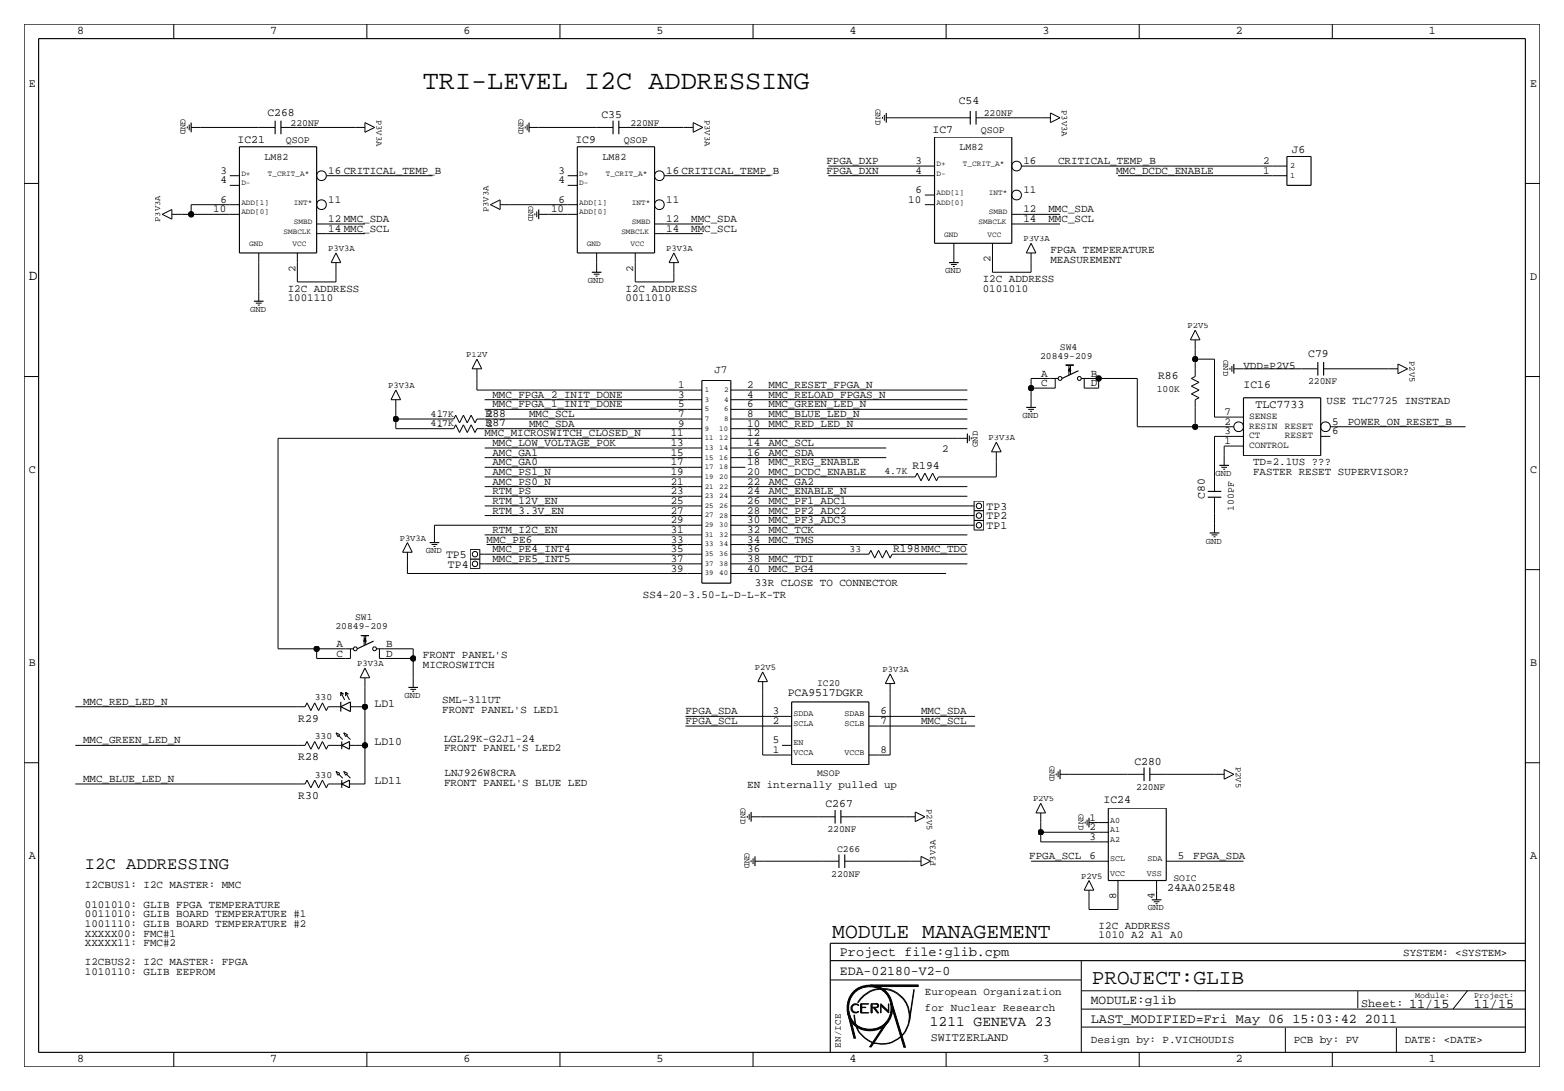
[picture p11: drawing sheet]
<svg xmlns="http://www.w3.org/2000/svg" width="411mm" height="287mm" viewBox="0 0 411 287" stroke-linecap="round" stroke-linejoin="round" font-family="sans-serif">
<g fill="none" stroke="#000" stroke-width=".26">
<path d="M6.3 6.3v274.4zM6.4 6.3h398.7zM45.7 6.3v3.9zM96.5 6.3v3.9zM147.3 6.3v3.9zM198.1 6.3v3.9zM248.9 6.3v3.9zM299.7 6.3v3.9zM350.5 6.3v3.9zM405.1 6.3v274.4zM49.3 33.3v.5zM49.8 32.8v1.5z"/>
<path d="M50.3 33.5h2.5zM52.8 33.5h15.3zM68.1 33.5h4.3zM73.9 33.5h4.3zM78.2 33.5h15.3zM93.5 33.5h2.5zM96 32.3l2.6 1.2zM96 32.3v2.5zM96 34.8l2.6-1.3zM138.2 33.3v.5zM138.7 32.8v1.5zM139.2 33.5h2.5z"/>
<path d="M141.7 33.5h15.3zM157 33.5h4.3zM162.8 33.5h4.3zM167.1 33.5h12.7zM179.8 33.5h2.6zM182.4 34.8l2.5-1.3zM182.4 32.3l2.5 1.2zM182.4 32.3v2.5zM232.2 30.7v.5zM232.7 30.2v1.6zM233.2 31h2.5zM235.7 31h15.3z"/>
<path d="M251 31h4.3zM256.8 31h4.3zM261.1 31h12.7zM273.8 31h2.6zM276.4 32.3l2.5-1.3zM276.4 29.7l2.5 1.3zM276.4 29.7v2.6zM6.3 48.3h3.9zM42.7 56.4l2.5 1.3zM42.7 56.4l2.5-1.3zM45.2 56.4h2.6zM45.2 55.1v2.6z"/>
<path d="M47.8 56.4h2.5zM50.3 53.8h10.2zM50.3 53.8v2.6zM50.3 56.4h10.2zM60.5 48.8h2.5zM60.5 46.2h2.5zM60.5 53.8h2.5zM60.5 56.4h2.5zM83.3 58.9h2.6zM85.9 46.2h27.9zM85.9 58.9h10.1zM129 53.8l2.6 1.3z"/>
<path d="M129 53.8l2.6-1.2zM131.6 53.8h2.5zM131.6 52.6v2.5zM134.1 53.8h15.3zM140.7 56.1v.5zM141.2 55.6v1.6zM141.7 56.4h2.6zM144.3 56.4h5.1zM149.4 48.8h2.5zM149.4 46.2h2.5zM149.4 53.8h2.5zM149.4 56.4h2.5z"/>
<path d="M172.2 58.9h2.6zM174.8 58.9h10.1zM174.8 46.2h27.9zM217.9 46.2h25.4zM217.9 43.7h25.4zM243.3 46.2h2.6zM243.3 43.7h2.6zM243.3 51.3h2.6zM243.3 53.8h2.6zM266.2 58.9h2.5zM266.2 56.4h2.5zM268.7 43.7h66.1z"/>
<path d="M268.7 58.9h10.2zM268.7 56.4h10.2zM294.1 46.2h40.7zM334.8 43.7h3.8zM334.8 46.2h3.8zM401.3 48.3h3.8zM67.3 79.8h1.5zM68.1 66.5v2.6zM68.1 76.7v2.5zM68.1 69.1v7.6zM78.2 66.5v2.6zM78.2 69.1v5.1z"/>
<path d="M78.2 74.2h10.2zM83.3 61.5h2.6zM85.9 61.5h10.1zM87.1 69.1h2.6zM88.4 66.5l-1.3 2.6zM88.4 66.5l1.3 2.6zM88.4 69.1v2.5zM88.4 71.6v2.6zM156.2 72.1h1.5zM156.7 72.6h.5zM157 69.1v2.5zM157 66.5v2.6z"/>
<path d="M167.1 66.5v2.6zM167.1 69.1v5.1zM167.1 74.2h10.2zM172.2 61.5h2.6zM174.8 61.5h10.1zM176 69.1h2.6zM177.3 66.5l-1.3 2.6zM177.3 66.5l1.3 2.6zM177.3 69.1v2.5zM177.3 71.6v2.6zM250.2 69.6h1.5zM250.7 70.1h.5z"/>
<path d="M251 66.5v2.6zM251 64v2.5zM261.1 66.5v5.1zM261.1 71.6h10.2zM261.1 64v2.5zM270 66.5h2.5zM271.3 64l-1.3 2.5zM271.3 64l1.2 2.5zM271.3 66.5v2.6zM271.3 69.1v2.5zM6.3 99.1h3.9zM67.8 80.3h.5z"/>
<path d="M124.2 97h2.5zM125.5 94.5l1.2 2.5zM125.5 97v2.6zM125.5 94.5l-1.3 2.5zM125.5 99.6v3zM271.3 99.6h5.1zM271.3 99.6v2.5zM276.4 99.6h2zM277.6 99.6v2.5zM281.2 96.1v2.6zM281.4 96.9l.1 .7zM281.6 96.1v2.4z"/>
<path d="M284.5 99.6h2zM285.2 99.6v2.5zM286.5 99.6h2.6zM289.1 99.6v2.5zM289.1 99.6h10.1zM299.2 99.6v12.7zM313.2 89.4h2.5zM313.4 99.6l2.1 1zM313.4 99.6l1.1-.5zM314.5 86.9l-1.3 2.5zM314.5 89.4v2.5zM314.5 86.9l1.2 2.5z"/>
<path d="M314.5 97v2.1zM314.5 94.5h5zM314.5 91.9v2.6zM314.5 94.5v2.5zM319.5 94.5v15.2zM323.6 96.8v.5zM324.1 96.3v1.5zM324.6 97h2.6zM327.2 97h15.2zM342.4 97h4.3zM348.2 97h4.4zM352.6 97h12.7z"/>
<path d="M365.3 97h2.5zM367.8 95.8l2.5 1.2zM367.8 98.3l2.5-1.3zM367.8 95.8v2.5zM401.3 99.1h3.8zM73.2 115.3v55.4zM73.2 115.3h107.6zM102.9 105.2h2.5zM104.1 102.6l-1.2 2.6zM104.1 102.6l1.3 2.6zM104.1 105.2v2.5zM104.1 110.2v2.6z"/>
<path d="M104.1 107.7v2.5zM104.1 110.2h13.2zM104.1 112.8h13.2zM117.3 112.8h2.1zM117.3 110.2h2.1zM119.9 111.8l1 2zM119.9 111.8l-.5 1zM119.9 109.2l1 2.1zM119.9 109.2l-.5 1zM121.9 111.8l1 2zM121.9 111.8l-1 2zM121.9 109.2l1 2.1z"/>
<path d="M121.9 109.2l-1 2.1zM124 111.8l1 2zM124 109.2l1 2.1zM124 111.8l-1.1 2zM124 109.2l-1.1 2.1zM125.5 102.6h55.3zM125.5 112.8l-.5 1zM125.5 110.2l-.5 1.1zM125.5 112.8h2zM125.5 110.2h2zM127.5 105.2h53.3zM127.5 117.9h53.3z"/>
<path d="M127.5 110.2h53.3zM127.5 107.7h53.3zM127.5 112.8h53.3zM180.8 110.2h3.9zM180.8 112.8h3.9zM180.8 115.3h3.9zM180.8 117.9h3.9zM180.8 107.7h3.9zM180.8 102.6h3.9zM180.8 105.2h3.9zM192.3 112.8h3.8zM192.3 110.2h3.8z"/>
<path d="M192.3 115.3h3.8zM192.3 117.9h3.8zM192.3 107.7h3.8zM192.3 102.6h3.8zM192.3 105.2h3.8zM196.1 112.8h58.4zM196.1 117.9h37.1zM196.1 110.2h58.4zM196.1 107.7h58.4zM196.1 105.2h58.4zM196.1 102.6h58.4zM196.1 115.3h55.9z"/>
<path d="M252 115.3h2.5zM255 114.6v1.5zM255.5 115.1v.5zM260.9 118.9h2.5zM262.1 116.3l-1.2 2.6zM262.1 116.3l1.3 2.6zM262.1 118.9v2.5zM270.5 107.7h1.5zM271 108.2h.5zM271.3 104.6v2.6zM271.3 102.1h5.1zM271.3 102.1v2.5z"/>
<path d="M276.4 102.1h1.2zM285.2 102.1h1.3zM286.5 102.1h2.6zM299.2 112.3h15.3zM313.4 103.6l2.1 1zM313.4 103.6l2.1-1zM313.4 101.6l2.1 1zM313.4 101.6l2.1-1zM314.5 112.3h10.1zM314.5 105.2v2zM314.5 105.2l1-.6zM314.5 107.2v5.1z"/>
<path d="M319.5 114.8h5.1zM319.5 114.8v10.2zM319.5 109.7h5.1zM322.1 117.3h2.5zM322.1 119.9v2.5zM322.1 117.3v2.6zM324.6 109.7h2.6zM324.6 114.8h2.6zM324.6 117.3h2.6zM347.5 114.8h2.5zM350 112.3h35.6zM114.3 138.2h66.5z"/>
<path d="M114.3 138.2v2zM127.5 120.4h53.3zM127.5 122.9h53.3zM127.5 125.5h53.3zM127.5 128h53.3zM127.5 130.6h53.3zM127.5 133.1h53.3zM127.5 135.6h53.3zM180.8 135.6h3.9zM180.8 138.2h3.9zM180.8 133.1h3.9zM180.8 130.6h3.9z"/>
<path d="M180.8 128h3.9zM180.8 122.9h3.9zM180.8 125.5h3.9zM180.8 120.4h3.9zM192.3 135.6h3.8zM192.3 138.2h3.8zM192.3 125.5h3.8zM192.3 122.9h3.8zM192.3 128h3.8zM192.3 130.6h3.8zM192.3 133.1h3.8zM192.3 120.4h3.8z"/>
<path d="M196.1 128h58.4zM196.1 120.4h37.1zM196.1 125.5h42.7zM196.1 130.6h58.4zM196.1 135.6h58.9zM196.1 133.1h58.9zM196.1 138.2h58.9zM238.8 125.5h2zM241.3 124.5l1 2zM241.3 124.5l-.5 1zM243.3 124.5l1 2zM243.3 124.5l-1 2z"/>
<path d="M245.4 124.5l1 2zM245.4 124.5l-1.1 2zM246.9 125.5l-.5 1zM246.9 125.5h2zM248.9 125.5h13.2zM255 138.2h1.3zM255 135.6h1.3zM255 133.1h1.3zM256.3 139.4h2.5zM256.3 136.9h2.5zM256.3 136.9v2.5zM256.3 134.4h2.5z"/>
<path d="M256.3 134.4v2.5zM256.3 131.8h2.5zM256.3 131.8v2.6zM258.8 136.9v2.5zM258.8 134.4v2.5zM258.8 131.8v2.6zM262.1 121.4v4.1zM319.5 130.8v4.3zM319.5 125v4.3zM319.5 135.1v2.6zM319.5 137.7v2.5zM321.3 122.9h1.5z"/>
<path d="M321.8 123.4h.5zM105.9 145.3h2.6zM107.2 142.7l-1.3 2.6zM107.2 142.7l1.3 2.6zM107.2 145.3v2.5zM107.2 147.8v3.1zM107.2 150.9h73.6zM113.5 143.3h1.6zM114 143.8h.6zM114.3 140.2v2.5zM123.7 149.6h2.5zM123.7 147.1v2.5z"/>
<path d="M123.7 147.1h2.5zM123.7 144.5v2.6zM123.7 144.5h2.5zM126.2 147.1v2.5zM126.2 144.5v2.6zM126.2 148.3h1.3zM126.2 145.8h1.3zM127.5 148.3h53.3zM127.5 140.7h53.3zM127.5 145.8h53.3zM128 143.3h52.8zM180.8 150.9h3.9z"/>
<path d="M180.8 148.3h3.9zM180.8 143.3h3.9zM180.8 145.8h3.9zM180.8 140.7h3.9zM192.3 150.9h3.8zM192.3 148.3h3.8zM192.3 145.8h3.8zM192.3 143.3h3.8zM192.3 140.7h3.8zM196.1 150.9h52.8zM196.1 145.8h30.5zM196.1 143.3h58.4z"/>
<path d="M196.1 140.7h58.4zM196.1 148.3h58.4zM226.6 145.8h2zM229.1 144.8l1 2zM229.1 144.8l-.5 1zM231.1 144.8l1.1 2zM231.1 144.8l-1 2zM233.2 144.8l1 2zM233.2 144.8l-1 2zM234.7 145.8l-.5 1zM234.7 145.8h2zM236.7 145.8h17.8z"/>
<path d="M318.8 140.7h1.5zM319.3 141.2h.5zM401.3 149.9h3.8zM73.2 170.7h10.1zM83.3 173.2h7.6zM83.3 170.7v2.5zM83.3 170.7h7.6zM90.9 173.2h1.3zM90.9 170.7h2.1zM92.2 170.7v2.5zM94.7 178.3h2.6zM95.8 167.2v2.6z"/>
<path d="M96 168l.1 .8zM96 175.8l-1.3 2.5zM96 175.8l1.3 2.5zM96 178.3v2.5zM96.2 167.2v2.4zM99.1 170.7h2zM99.8 173.2h1.3zM99.8 170.7v2.5zM101.1 170.7h7.6zM101.1 173.2h7.6zM108.7 178.3v2.5zM108.7 170.7v2.5z"/>
<path d="M108.7 173.2v5.1zM199.4 179.3h2.5zM200.7 176.8l-1.3 2.5zM200.7 179.3v2.6zM200.7 176.8l1.2 2.5zM232.9 179.8h2.6zM234.2 177.3l-1.3 2.5zM234.2 177.3l1.3 2.5zM234.2 179.8v2.6zM19.8 196.1h58.4zM19.8 185.9h58.4zM78.2 196.1h2.1z"/>
<path d="M78.2 185.9h2.1zM80.8 195.1l-.5 1zM80.8 195.1l1 2zM80.8 184.9l-.5 1zM80.8 184.9l1 2zM82.8 195.1l1 2zM82.8 195.1l-1 2zM82.8 184.9l1 2zM82.8 184.9l-1 2zM84.8 195.1l1.1 2zM84.8 184.9l1.1 2zM84.8 195.1l-1 2z"/>
<path d="M84.8 184.9l-1 2zM86.4 196.1l-.5 1zM86.4 185.9l-.5 1zM86.4 196.1h2zM86.4 185.9h2zM88.4 185.9h1.3zM88.4 196.1h1.5zM88.4 192.8l1 .5zM88.4 192.8l.5 1zM89.2 193.5l1 1.1zM89.4 193.3l-.5 .5zM89.7 182.1l1 2z"/>
<path d="M90.4 192.8l.5 1zM90.4 192.8l1 .5zM90.9 182.1l1 2zM91.2 193.5l1 1.1zM91.4 193.3l-.5 .5zM91.9 196.1h1.6zM92.2 185.9h1.3zM93.5 196.1h2.5zM93.5 185.9h2.5zM96 196.1v10.1zM96 185.9v10.2zM96 180.8v5.1z"/>
<path d="M107.9 181.4h1.6zM108.5 181.9h.5zM180.3 188.5h25.4zM180.3 191h25.4zM200.7 181.9v16.7zM200.7 198.6h5zM205.7 191h2.6zM205.7 188.5h2.6zM205.7 198.6h2.6zM205.7 196.1h2.6zM228.6 188.5h2.5zM228.6 191h2.5z"/>
<path d="M228.6 198.6h2.5zM231.1 191h25.4zM231.1 188.5h25.4zM231.1 198.6h3.1zM234.2 182.4v16.2zM6.3 200.7h3.9zM19.8 206.2h58.4zM78.2 206.2h2.1zM80.8 205.2l-.5 1zM80.8 205.2l1 2.1zM82.8 205.2l1 2.1zM82.8 205.2l-1 2.1z"/>
<path d="M84.8 205.2l1.1 2.1zM84.8 205.2l-1 2.1zM86.4 206.2l-.5 1.1zM86.4 206.2h2zM88.4 206.2h1.5zM88.4 202.9l1 .6zM88.4 202.9l.5 1.1zM89.2 203.7l1 1zM89.4 203.5l-.5 .5zM90.4 202.9l.5 1.1zM90.4 202.9l1 .6zM91.2 203.7l1 1z"/>
<path d="M91.4 203.5l-.5 .5zM91.9 206.2h1.6zM93.5 206.2h2.5zM196.6 214.6v.5zM197.1 214.1v1.5zM197.6 214.9h2.6zM200.2 214.9h15.2zM215.4 214.9h4.3zM221.2 214.9h4.4zM225.6 214.9h12.7zM238.3 214.9h2.5zM240.8 216.2l2.5-1.3z"/>
<path d="M240.8 213.6l2.5 1.3zM240.8 213.6v2.6zM272.5 213.9h2.6zM273.8 218.9v2.6zM273.8 216.4v2.5zM273.8 218.9h15.3zM273.8 211.3l-1.3 2.6zM273.8 213.9v2.5zM273.8 211.3l1.3 2.6zM277.9 203.5v.5zM278.4 202.9v1.6zM278.9 203.7h2.5z"/>
<path d="M281.4 203.7h15.3zM285.5 216.2v.5zM286 215.6v1.6zM286.5 216.4h2.6zM289.1 216.4h2.5zM289.1 218.9h2.5zM296.7 203.7h4.3zM302.5 203.7h4.3zM306.8 203.7h12.7zM319.5 203.7h2.6zM322.1 202.4l2.5 1.3zM322.1 205l2.5-1.3z"/>
<path d="M322.1 202.4v2.6zM401.3 200.7h3.8zM197.6 226.3v.5zM198.1 225.8v1.5zM198.6 226.6h2.6zM201.2 226.6h15.2zM216.4 226.6h4.3zM222.3 226.6h4.3zM226.6 226.6h13.2zM239.8 226.6h2.5zM242.3 227.8l2.6-1.2zM242.3 225.3l2.6 1.3z"/>
<path d="M242.3 225.3v2.5zM271.3 226.6h17.8zM273.8 221.5h15.3zM285.2 234.2h2.6zM286.5 236.7v2.6zM286.5 239.3h7.6zM286.5 231.6l-1.3 2.6zM286.5 234.2v2.5zM286.5 231.6l1.3 2.6zM289.1 221.5h2.5zM289.1 226.6h2.5zM294.1 231.6v2.6z"/>
<path d="M294.1 234.2v5.1zM303.5 237.2h1.6zM304 237.7h.5zM304.3 231.6v2.6zM304.3 234.2v2.5zM306.8 226.6h2.6zM309.4 226.6h17.8zM218.4 257.8h66.1zM228.9 259.5h12.8zM228.9 259.3h12.8zM228.9 259.4h12.8zM228.9 259.1h12.8z"/>
<path d="M228.9 259.2h12.8zM284.5 252.8v24.1zM45.7 276.9v3.8zM96.5 276.9v3.8zM147.3 276.9v3.8zM198.1 276.9v3.8zM222.9 266.1l1.8 7.1zM223 266.1l1.8 7.1zM223.1 266.1l1.8 7.1zM223.2 266.1l1.8 7.1zM223.3 266.1l1.8 7.1zM224.1 264.5a1.16 1.16 0 0 1 1.9 0 1.13 1.13 0 0 0-1.6 0 1.13 1.13 0 0 0 0 1.6 1.13 1.13 0 0 0 1.6 0 1.2 1.2 0 0 1-1.7 .1 1.2 1.2 0 0 1-.2-1.7z"/>
<path d="M225.6 263.8a7.4 7.4 0 0 1 12.1-1.1 7.4 7.4 0 0 1-3.4 11.7 7.4 7.4 0 0 1-9.6-7.4M225.8 263.8a7.2 7.2 0 0 1 11.8-.9 7.2 7.2 0 0 1-3.4 11.4 7.2 7.2 0 0 1-9.4-7.3M225.8 264.5h.2zM225.8 266.1h.2zM225.8 264.5a1.01 1.01 0 0 0-1.4 .1 1.01 1.01 0 0 0 0 1.4 1.01 1.01 0 0 0 1.4 .1M226.4 264.1v2.4zM226.4 266.5h2.1zM226.4 264.1h2.1zM226.5 264.1v2.4zM226.6 264.1v2.4zM226.7 265.1v1.3zM226.7 265.1h1.1z"/>
<path d="M226.7 264.2h1.8zM226.7 264.2v.8zM226.7 266.4h1.8zM226.7 265h1.1zM227.8 265.1h.1M228.5 266.5h.1M228.5 264.2h.1M229.2 264.1v2.4zM229.2 266.5h.3zM229.2 264.1h1.4zM229.3 264.1v2.4zM229.4 264.1v2.4z"/>
<path d="M229.5 265.1v1.4zM229.5 264.2v.8zM229.5 265h1.1zM229.5 265.1h.3zM229.5 264.2h1.1zM229.8 265.1l1.1 1.4zM229.9 265.1l1.1 1.4zM230 265.1l1.1 1.4zM230.1 265.1l1.1 1.4zM230.1 265.1h.5zM230.5 264.1a.49 .49 0 0 1 .6 .5 .49 .49 0 0 1-.6 .5M230.5 264.1a.48 .48 0 0 1 .5 .5 .48 .48 0 0 1-.5 .5"/>
<path d="M230.6 264.1a.49 .49 0 0 1 .6 .5 .49 .49 0 0 1-.6 .5M230.6 264.2a.38 .38 0 0 1 .3 .4 .38 .38 0 0 1-.3 .4M230.9 266.5h.3zM231.7 264.1v2.4zM231.7 264.1l2 1.9zM231.8 266.5h.1M231.8 264.6l2 1.9zM231.8 264.5l1.9 1.8zM231.8 264.4l1.9 1.8zM231.8 264.3l1.9 1.8zM231.8 264.6v1.9zM233.3 268.6l-4.5 6.9z"/>
<path d="M233.4 268.6l-4.5 6.9zM233.5 268.6l-4.5 6.9zM233.6 268.6l-4.5 6.9zM233.7 264.1v1.9zM233.7 264.1h.1M233.7 268.6l-4.5 6.9zM233.8 264.1v2.4zM234.3 263.9l3.5 11.7zM234.4 263.9l3.5 11.7zM234.5 263.9l3.5 11.7zM234.6 263.9l3.6 11.7zM234.7 263.9l3.6 11.7z"/>
<path d="M240.4 260.2l-1.2 8.5zM240.5 260.3l-1.2 8.5zM248.9 276.9v3.8zM284.5 265.5h116.8zM284.5 270.2h116.8zM284.6 260.7h116.7zM299.7 276.9v3.8zM338.2 270.4v6.5zM350.5 276.9v3.8zM357.2 260.8v4.4zM367.4 270.4v6.5zM386.1 260.7l-3.8 4.8z"/>
<path d="M6.4 280.7h398.7z"/>
<circle cx="84.6" cy="46.2" r="1.28"/>
<circle cx="84.6" cy="53.9" r="1.28"/>
<circle cx="173.5" cy="53.9" r="1.28"/>
<circle cx="173.5" cy="46.2" r="1.28"/>
<circle cx="267.5" cy="51.3" r="1.28"/>
<circle cx="267.5" cy="43.7" r="1.28"/>
<circle cx="278.9" cy="99.6" r=".51"/>
<circle cx="284" cy="99.6" r=".51"/>
<circle cx="325.9" cy="112.3" r="1.28"/>
<circle cx="348.7" cy="112.3" r="1.28"/>
<circle cx="257.6" cy="135.6" r=".72"/>
<circle cx="257.6" cy="133.1" r=".72"/>
<circle cx="257.6" cy="138.2" r=".72"/>
<circle cx="125" cy="148.3" r=".72"/>
<circle cx="125" cy="145.8" r=".72"/>
<circle cx="93.5" cy="170.7" r=".51"/>
<circle cx="98.5" cy="170.7" r=".51"/>
<circle cx="228.8" cy="265.2" r="6"/>
<circle cx="228.8" cy="265.2" r="5.9"/>
<circle cx="228.8" cy="265.2" r="5.8"/>
<circle cx="228.8" cy="265.2" r="5.7"/>
<circle cx="228.8" cy="265.2" r="5.6"/>
</g>
<g fill="#000" stroke="#000" stroke-width=".26">
<circle cx="50.3" cy="56.4" r=".72"/>
<circle cx="289.1" cy="99.6" r=".72"/>
<circle cx="314.5" cy="94.5" r=".72"/>
<circle cx="104.1" cy="110.2" r=".72"/>
<circle cx="271.3" cy="102.1" r=".72"/>
<circle cx="314.5" cy="112.3" r=".72"/>
<circle cx="83.3" cy="170.7" r=".72"/>
<circle cx="108.7" cy="173.2" r=".72"/>
<circle cx="96" cy="196.1" r=".72"/>
<circle cx="96" cy="185.9" r=".72"/>
<circle cx="273.8" cy="219" r=".72"/>
</g>
<g fill="none" stroke="#000" stroke-width=".3">
<path d="M10.2 10.2h391.1zM10.2 10.2v266.7zM401.3 10.2v266.7zM50.3 32.3v2.5zM63 38.6h20.3zM63 38.6v27.9zM72.4 31.8v3.5zM73.9 31.8v3.5zM83.3 38.6v27.9zM139.2 32.3v2.5zM151.9 38.6h20.3zM151.9 38.6v27.9z"/>
<path d="M161.3 31.8v3.5zM162.8 31.8v3.5zM172.2 38.6v27.9zM233.2 29.7v2.6zM245.9 36.1h20.3zM245.9 36.1v27.9zM255.3 29.2v3.6zM256.8 29.2v3.6zM266.2 36.1v27.9zM141.7 55.1v2.6zM338.6 41.1h6.3zM338.6 41.1v7.7z"/>
<path d="M338.6 48.8h6.3zM344.9 41.1v7.7zM63 66.5h20.3zM66.8 79.2h2.5zM151.9 66.5h20.3zM155.7 71.6h2.5zM245.9 64h20.3zM249.7 69.1h2.5zM279.4 99.6l4.3-2.1zM280.4 96h2.1zM280.4 96.1h2.1zM281.1 97.6h.6z"/>
<path d="M281.4 96.8l-.3 .8zM281.4 96.9l-.1 .7zM281.4 96.8l-.2 .8zM281.4 96.8l.2 .8zM281.4 96.8l.3 .8zM324.6 95.8v2.5zM346.7 95.3v3.5zM348.2 95.3v3.5zM184.7 100.1h7.6zM184.7 100.1v53.3zM192.3 100.1v53.3zM254.5 114v2.6z"/>
<path d="M270 107.2h2.5zM327.2 104.6v15.3zM327.2 104.6h20.3zM327.2 119.9h20.3zM347.5 104.6v15.3zM317.8 129.3h3.5zM317.8 130.8h3.5zM320.8 122.4h2.5zM113 142.7h2.6zM184.7 153.4h7.6zM318.3 140.2h2.5zM94 170.7l4.3-2z"/>
<path d="M94.9 167.1h2.2zM94.9 167.2h2.2zM95.7 168.8h.6zM96 167.9l-.3 .9zM96 168l-.1 .8zM96 167.9l-.2 .9zM96 167.9l.2 .9zM96 167.9l.3 .9zM89.7 184.7v2.5zM89.7 182.1v1zM89.7 182.1l.7 .5zM89.7 185.9l2.5 1.3z"/>
<path d="M89.7 185.9l2.5-1.2zM89.9 196.1l2 1zM89.9 196.1l2-1zM89.9 195.1v2zM90.9 182.1l.8 .5zM90.9 182.1v1zM91.9 195.1v2zM92.2 184.7v2.5zM107.4 180.8h2.6zM208.3 184.7v16.5zM208.3 184.7h20.3zM228.6 184.7v16.5z"/>
<path d="M89.9 206.2l2 1.1zM89.9 206.2l2-1zM89.9 205.2v2.1zM91.9 205.2v2.1zM197.6 213.6v2.6zM208.3 201.2h20.3zM219.7 213.1v3.6zM221.2 213.1v3.6zM278.9 202.4v2.6zM286.5 215.1v2.6zM291.6 212.6v19zM291.6 212.6h15.2z"/>
<path d="M301 201.9v3.6zM302.5 201.9v3.6zM306.8 212.6v19zM198.6 225.3v2.5zM220.7 224.8v3.5zM222.3 224.8v3.5zM291.6 231.6h15.2zM303 236.7h2.6zM218.4 252.7h182.9zM218.4 248.2h182.9zM218.4 248.2v28.7zM10.2 276.9h391.1z"/>
</g>
<text font-size="7.1" x="111.3" y="23.4">TRI-LEVEL I2C ADDRESSING</text>
<g font-size="5.6">
<text x="218.9" y="246.9">MODULE MANAGEMENT</text>
<text x="287.3" y="258.8">PROJECT:GLIB</text>
</g>
<text font-size="4.5" x="22.4" y="228.6">I2C ADDRESSING</text>
<g font-size="3.8">
<text x="7.6" y="73.7">D</text>
<text x="244.7" y="270">1211 GENEVA 23</text>
</g>
<g font-size="3.5">
<text x="221" y="251.5">Project file:glib.cpm</text>
<text x="221" y="256.5">EDA-02180-V2-0</text>
<text x="287" y="269.2">LAST_MODIFIED=Fri May 06 15:03:42 2011</text>
<text x="370.7" y="265.2">11/15</text>
<text x="387.8" y="265.2">11/15</text>
</g>
<text font-size="3.4" x="287" y="264.2">MODULE:glib</text>
<g font-size="3.1">
<text x="20.3" y="8.9">8</text>
<text x="71.1" y="8.9">7</text>
<text x="121.9" y="8.9">6</text>
<text x="172.7" y="8.9">5</text>
<text x="223.5" y="8.9">4</text>
<text x="274.3" y="8.9">3</text>
<text x="325.1" y="8.9">2</text>
<text x="375.9" y="8.9">1</text>
<text x="7.6" y="22.9">E</text>
<text x="402.6" y="22.9">E</text>
<text x="402.6" y="73.7">D</text>
<text x="330.3" y="107.4">TLC7733</text>
<text x="7.6" y="124.5">C</text>
<text x="402.6" y="124.5">C</text>
<text x="7.6" y="175.3">B</text>
<text x="402.6" y="175.3">B</text>
<text x="7.6" y="226.1">A</text>
<text x="402.6" y="226.1">A</text>
<text x="358.1" y="264.9">Sheet:</text>
<text x="244.9" y="273.8">SWITZERLAND</text>
<text x="20.3" y="279.4">8</text>
<text x="71.1" y="279.4">7</text>
<text x="121.9" y="279.4">6</text>
<text x="172.7" y="279.4">5</text>
<text x="223.5" y="279.4">4</text>
<text x="274.3" y="279.4">3</text>
<text x="325.1" y="279.4">2</text>
<text x="375.9" y="279.4">1</text>
</g>
<g font-size="3">
<text x="252.2" y="27.4">C54</text>
<text x="70.4" y="30.5">C268</text>
<text x="158.2" y="31">C35</text>
<text x="245.4" y="35.1">IC7</text>
<text x="62.5" y="37.6">IC21</text>
<text x="151.4" y="37.6">IC9</text>
<text x="339.9" y="40.1">J6</text>
<text x="344.2" y="94">C79</text>
<text x="304.7" y="99.8">R86</text>
<text x="327.2" y="102.1">IC16</text>
<text x="127.8" y="109.6">R88</text>
<text x="127.8" y="112.2">R87</text>
<text x="240" y="123.4">R194</text>
<text x="317" y="131.3" transform="rotate(-90 317 131.3)">C80</text>
<text x="259.6" y="134.1">TP3</text>
<text x="259.6" y="136.7">TP2</text>
<text x="259.6" y="139.2">TP1</text>
<text x="117.3" y="146.8">TP5</text>
<text x="117.9" y="149.4">TP4</text>
<text x="234.9" y="145.2">R198MMC_TDO</text>
<text x="98.6" y="185.9">LD1</text>
<text x="207.3" y="183">PCA9517DGKR</text>
<text x="78.5" y="189.9">R29</text>
<text x="98.6" y="196.1">LD10</text>
<text x="78.5" y="200.1">R28</text>
<text x="298.4" y="201.2">C280</text>
<text x="98.6" y="206.2">LD11</text>
<text x="78.5" y="210.2">R30</text>
<text x="217.2" y="212.3">C267</text>
<text x="290.3" y="211.3">IC24</text>
<text x="307.1" y="234.4">24AA025E48</text>
</g>
<g font-size="2.9">
<text x="58" y="45.7">3</text>
<text x="86.4" y="45.7">16 CRITICAL_TEMP_B</text>
<text x="146.9" y="45.7">3</text>
<text x="175.3" y="45.7">16 CRITICAL_TEMP_B</text>
<text x="217.4" y="43.2">FPGA_DXP</text>
<text x="217.4" y="45.7">FPGA_DXN</text>
<text x="240.9" y="45.7">4</text>
<text x="240.9" y="43.2">3</text>
<text x="269.2" y="43.2">16</text>
<text x="278.4" y="43.2">CRITICAL_TEMP_B</text>
<text x="293.6" y="45.7">MMC_DCDC_ENABLE</text>
<text x="332.3" y="45.7">1</text>
<text x="332.3" y="43.2">2</text>
<text x="58" y="53.3">6</text>
<text x="58" y="48.3">4</text>
<text x="86.4" y="53.3">11</text>
<text x="146.9" y="53.3">6</text>
<text x="146.9" y="48.3">4</text>
<text x="175.3" y="53.3">11</text>
<text x="239" y="53.3">10</text>
<text x="240.9" y="50.8">6</text>
<text x="269.2" y="50.8">11</text>
<text x="56.1" y="55.9">10</text>
<text x="86.4" y="58.4">12 MMC_SDA</text>
<text x="145" y="55.9">10</text>
<text x="175.3" y="58.4">12</text>
<text x="181.9" y="58.4">MMC_SDA</text>
<text x="269.2" y="58.4">14</text>
<text x="269.2" y="55.9">12</text>
<text x="275.8" y="55.9">MMC_SDA</text>
<text x="275.8" y="58.4">MMC_SCL</text>
<text x="86.4" y="61">14 MMC_SCL</text>
<text x="175.3" y="61">14</text>
<text x="181.9" y="61">MMC_SCL</text>
<text x="77.7" y="71.5" transform="rotate(-90 77.7 71.5)">2</text>
<text x="166.6" y="71.5" transform="rotate(-90 166.6 71.5)">2</text>
<text x="260.6" y="69" transform="rotate(-90 260.6 69)">2</text>
<text x="276.4" y="66.5">FPGA TEMPERATURE</text>
<text x="276.4" y="69.1">MEASUREMENT</text>
<text x="75.7" y="76.7">I2C ADDRESS</text>
<text x="164.6" y="76.7">I2C ADDRESS</text>
<text x="258.6" y="74.2">I2C ADDRESS</text>
<text x="258.6" y="76.7">0101010</text>
<text x="75.7" y="79.2">1001110</text>
<text x="164.6" y="79.2">0011010</text>
<text x="188" y="98">J7</text>
<text x="273.9" y="99.1">A</text>
<text x="273.9" y="101.6">C</text>
<text x="287" y="99.1">B</text>
<text x="287" y="101.6">D</text>
<text x="327.2" y="97">VDD=P2V5</text>
<text x="129.5" y="107.2">MMC_FPGA_1_INIT_DONE</text>
<text x="129.5" y="104.6">MMC_FPGA_2_INIT_DONE</text>
<text x="178.4" y="102.1">1</text>
<text x="178.4" y="104.6">3</text>
<text x="178.4" y="107.2">5</text>
<text x="196.6" y="102.1">2</text>
<text x="196.6" y="104.6">4</text>
<text x="196.6" y="107.2">6</text>
<text x="202.2" y="107.2">MMC_GREEN_LED_N</text>
<text x="202.2" y="104.6">MMC_RELOAD_FPGAS_N</text>
<text x="202.2" y="102.1">MMC_RESET_FPGA_N</text>
<text x="349" y="106.2">USE TLC7725 INSTEAD</text>
<text x="114.9" y="109.7">1</text>
<text x="114.9" y="112.3">1</text>
<text x="128" y="109.7">2</text>
<text x="128" y="112.3">2</text>
<text x="139.2" y="109.7">MMC_SCL</text>
<text x="139.2" y="112.3">MMC_SDA</text>
<text x="178.4" y="109.7">7</text>
<text x="178.4" y="112.3">9</text>
<text x="196.6" y="109.7">8</text>
<text x="196.6" y="112.3">10</text>
<text x="202.2" y="112.3">MMC_RED_LED_N</text>
<text x="202.2" y="109.7">MMC_BLUE_LED_N</text>
<text x="322.2" y="111.8">2</text>
<text x="322.2" y="109.2">7</text>
<text x="350.5" y="111.8">5</text>
<text x="354.6" y="111.8">POWER_ON_RESET_B</text>
<text x="127.5" y="114.8">MMC_MICROSWITCH_CLOSED_N</text>
<text x="129.5" y="117.3">MMC_LOW_VOLTAGE_POK</text>
<text x="129.5" y="119.9">AMC_GA1</text>
<text x="176.5" y="114.8">11</text>
<text x="176.5" y="117.3">13</text>
<text x="176.5" y="119.9">15</text>
<text x="196.6" y="117.3">14</text>
<text x="196.6" y="119.9">16</text>
<text x="196.6" y="114.8">12</text>
<text x="202.2" y="117.3">AMC_SCL</text>
<text x="202.2" y="119.9">AMC_SDA</text>
<text x="247.9" y="118.9">2</text>
<text x="322.2" y="116.8">1</text>
<text x="322.2" y="114.3">3</text>
<text x="350.5" y="114.3">6</text>
<text x="129.5" y="125">AMC_PS1_N</text>
<text x="129.5" y="122.4">AMC_GA0</text>
<text x="176.5" y="125">19</text>
<text x="176.5" y="122.4">17</text>
<text x="196.6" y="122.4">18</text>
<text x="196.6" y="125">20</text>
<text x="202.2" y="125">MMC_DCDC_ENABLE</text>
<text x="202.2" y="122.4">MMC_REG_ENABLE</text>
<text x="329.7" y="122.4">TD=2.1US ???</text>
<text x="329.7" y="125">FASTER RESET SUPERVISOR?</text>
<text x="129.5" y="127.5">AMC_PS0_N</text>
<text x="129.5" y="130">RTM_PS</text>
<text x="176.5" y="127.5">21</text>
<text x="176.5" y="130">23</text>
<text x="196.6" y="127.5">22</text>
<text x="196.6" y="130">24</text>
<text x="202.2" y="130">AMC_ENABLE_N</text>
<text x="202.2" y="127.5">AMC_GA2</text>
<text x="129.5" y="135.1">RTM_3.3V_EN</text>
<text x="129.5" y="132.6">RTM_12V_EN</text>
<text x="176.5" y="132.6">25</text>
<text x="176.5" y="135.1">27</text>
<text x="176.5" y="137.7">29</text>
<text x="196.6" y="132.6">26</text>
<text x="196.6" y="135.1">28</text>
<text x="196.6" y="137.7">30</text>
<text x="202.2" y="132.6">MMC_PF1_ADC1</text>
<text x="202.2" y="135.1">MMC_PF2_ADC2</text>
<text x="202.2" y="137.7">MMC_PF3_ADC3</text>
<text x="128" y="142.7">MMC_PE6</text>
<text x="129.5" y="140.2">RTM_I2C_EN</text>
<text x="176.5" y="140.2">31</text>
<text x="176.5" y="142.7">33</text>
<text x="196.6" y="140.2">32</text>
<text x="196.6" y="142.7">34</text>
<text x="202.2" y="140.2">MMC_TCK</text>
<text x="202.2" y="142.7">MMC_TMS</text>
<text x="129.5" y="145.3">MMC_PE4_INT4</text>
<text x="129.5" y="147.8">MMC_PE5_INT5</text>
<text x="176.5" y="145.3">35</text>
<text x="176.5" y="147.8">37</text>
<text x="196.6" y="145.3">36</text>
<text x="196.6" y="147.8">38</text>
<text x="202.2" y="147.8">MMC_TDI</text>
<text x="176.5" y="150.4">39</text>
<text x="196.6" y="150.4">40</text>
<text x="198.6" y="154.2">33R CLOSE TO CONNECTOR</text>
<text x="202.2" y="150.4">MMC_PG4</text>
<text x="169.2" y="157.2">SS4-20-3.50-L-D-L-K-TR</text>
<text x="88.5" y="170.2">A</text>
<text x="88.5" y="172.7">C</text>
<text x="101.6" y="170.2">B</text>
<text x="101.6" y="172.7">D</text>
<text x="111.3" y="173.2">FRONT PANEL'S</text>
<text x="111.3" y="175.8">MICROSWITCH</text>
<text x="21.8" y="185.4">MMC_RED_LED_N</text>
<text x="116.3" y="184.9">SML-311UT</text>
<text x="116.3" y="187.5">FRONT PANEL'S LED1</text>
<text x="180.3" y="190.5">FPGA_SCL</text>
<text x="180.3" y="188">FPGA_SDA</text>
<text x="203.3" y="190.5">2</text>
<text x="203.3" y="188">3</text>
<text x="231.6" y="190.5">7</text>
<text x="231.6" y="188">6</text>
<text x="242.3" y="190.5">MMC_SCL</text>
<text x="242.3" y="188">MMC_SDA</text>
<text x="21.8" y="195.6">MMC_GREEN_LED_N</text>
<text x="116.7" y="195.1">LGL29K-G2J1-24</text>
<text x="116.8" y="197.6">FRONT PANEL'S LED2</text>
<text x="203.3" y="195.6">5</text>
<text x="203.3" y="198.1">1</text>
<text x="231.6" y="198.1">8</text>
<text x="21.8" y="205.7">MMC_BLUE_LED_N</text>
<text x="116.8" y="206.8">FRONT PANEL'S BLUE LED</text>
<text x="116.9" y="204.2">LNJ926W8CRA</text>
<text x="196.6" y="207.3">EN internally pulled up</text>
<text x="286.6" y="215.9">1</text>
<text x="286.6" y="218.4">2</text>
<text x="286.6" y="221">3</text>
<text x="270.8" y="226.1">FPGA_SCL</text>
<text x="286.6" y="226.1">6</text>
<text x="309.9" y="226.1">5</text>
<text x="313.9" y="226.1">FPGA_SDA</text>
<text x="22.4" y="233.7">I2CBUS1: I2C MASTER: MMC</text>
<text x="22.4" y="238.8">0101010: GLIB FPGA TEMPERATURE</text>
<text x="293.6" y="236.6" transform="rotate(-90 293.6 236.6)">8</text>
<text x="303.8" y="236.6" transform="rotate(-90 303.8 236.6)">4</text>
<text x="22.4" y="243.8">1001110: GLIB BOARD TEMPERATURE #2</text>
<text x="22.4" y="241.3">0011010: GLIB BOARD TEMPERATURE #1</text>
<text x="289.1" y="244.3">I2C ADDRESS</text>
<text x="22.4" y="246.4">XXXXX00: FMC#1</text>
<text x="22.4" y="248.9">XXXXX11: FMC#2</text>
<text x="289.1" y="246.9">1010 A2 A1 A0</text>
<text x="369.2" y="251.5">SYSTEM: &lt;SYSTEM&gt;</text>
<text x="22.4" y="256.5">1010110: GLIB EEPROM</text>
<text x="22.4" y="254">I2CBUS2: I2C MASTER: FPGA</text>
<text x="243.3" y="261.9">European Organization</text>
<text x="243.3" y="265.9">for Nuclear Research</text>
<text x="287" y="274.3">Design by: P.VICHOUDIS</text>
<text x="340.4" y="274.3">PCB by: PV</text>
<text x="369.6" y="274.3">DATE: &lt;DATE&gt;</text>
</g>
<g font-size="2.6">
<text x="76.5" y="33">220NF</text>
<text x="165.9" y="33">220NF</text>
<text x="258.1" y="35">QSOP</text>
<text x="258.8" y="30.5">220NF</text>
<text x="75.2" y="37.5">QSOP</text>
<text x="164.1" y="37.5">QSOP</text>
<text x="252.5" y="39.5">LM82</text>
<text x="69.6" y="42">LM82</text>
<text x="158.5" y="42">LM82</text>
<text x="273.7" y="94.5">20849-209</text>
<text x="278.8" y="91.9">SW4</text>
<text x="344.2" y="101.1">220NF</text>
<text x="304.3" y="103.1">100K</text>
<text x="113.3" y="109.6">4.7K</text>
<text x="113.3" y="112.1">4.7K</text>
<text x="232.7" y="124.8">4.7K</text>
<text x="324.6" y="134.4" transform="rotate(-90 324.6 134.4)">100PF</text>
<text x="223.5" y="145.1">33</text>
<text x="88.2" y="165.6">20849-209</text>
<text x="93.4" y="163.1">SW1</text>
<text x="82.8" y="184.3">330</text>
<text x="215" y="180.4">IC20</text>
<text x="82.8" y="194.4">330</text>
<text x="82.8" y="204.6">330</text>
<text x="215" y="204.1">MSOP</text>
<text x="299" y="207.8">220NF</text>
<text x="217.7" y="218.9">220NF</text>
<text x="220.2" y="224">C266</text>
<text x="218.7" y="230.6">220NF</text>
<text x="308.7" y="231.6">SOIC</text>
</g>
<g font-size="2.5">
<text x="328.7" y="110.2">SENSE</text>
<text x="328.7" y="112.8">RESIN</text>
<text x="338.1" y="112.8">RESET</text>
<text x="328.7" y="117.9">CONTROL</text>
<text x="328.7" y="115.3">CT</text>
<text x="338.1" y="115.3">RESET</text>
<text x="221.2" y="275.6" transform="rotate(-90 221.2 275.6)">EN/ICE</text>
</g>
<g font-size="2.3">
<text x="230.4" y="28.7" transform="rotate(90 230.4 28.7)">GND</text>
<text x="279.4" y="29" transform="rotate(90 279.4 29)">P3V3A</text>
<text x="47.5" y="31.2" transform="rotate(90 47.5 31.2)">GND</text>
<text x="99.1" y="31.5" transform="rotate(90 99.1 31.5)">P3V3A</text>
<text x="136.4" y="31.2" transform="rotate(90 136.4 31.2)">GND</text>
<text x="185.4" y="31.5" transform="rotate(90 185.4 31.5)">P3V3A</text>
<text x="42.2" y="58.4" transform="rotate(-90 42.2 58.4)">P3V3A</text>
<text x="128.5" y="55.9" transform="rotate(-90 128.5 55.9)">P3V3A</text>
<text x="138.9" y="54.1" transform="rotate(90 138.9 54.1)">GND</text>
<text x="269.2" y="63.5">P3V3A</text>
<text x="86.4" y="66">P3V3A</text>
<text x="175.3" y="66">P3V3A</text>
<text x="248.7" y="71.9">GND</text>
<text x="154.7" y="74.4">GND</text>
<text x="65.8" y="82">GND</text>
<text x="312.4" y="86.4">P2V5</text>
<text x="122.7" y="94">P12V</text>
<text x="321.8" y="94.7" transform="rotate(90 321.8 94.7)">GND</text>
<text x="370.8" y="95" transform="rotate(90 370.8 95)">P2V5</text>
<text x="102.1" y="102.1">P3V3A</text>
<text x="269" y="110">GND</text>
<text x="257.3" y="117.6" transform="rotate(-90 257.3 117.6)">GND</text>
<text x="260.1" y="115.8">P3V3A</text>
<text x="319.8" y="125.2">GND</text>
<text x="105.2" y="142.2">P3V3A</text>
<text x="317.2" y="143">GND</text>
<text x="112" y="145.5">GND</text>
<text x="94" y="175.3">P3V3A</text>
<text x="198.6" y="176.3">P2V5</text>
<text x="232.2" y="176.8">P3V3A</text>
<text x="106.4" y="183.6">GND</text>
<text x="276.1" y="201.4" transform="rotate(90 276.1 201.4)">GND</text>
<text x="325.1" y="201.7" transform="rotate(90 325.1 201.7)">P2V5</text>
<text x="194.8" y="212.6" transform="rotate(90 194.8 212.6)">GND</text>
<text x="243.8" y="212.9" transform="rotate(90 243.8 212.9)">P2V5</text>
<text x="271.8" y="210.8">P2V5</text>
<text x="283.7" y="214.1" transform="rotate(90 283.7 214.1)">GND</text>
<text x="195.8" y="224.3" transform="rotate(90 195.8 224.3)">GND</text>
<text x="246.1" y="227.8" transform="rotate(-90 246.1 227.8)">P3V3A</text>
<text x="284.5" y="231.1">P2V5</text>
<text x="302" y="239.5">GND</text>
</g>
<g font-size="2.2">
<text x="339.4" y="44.2">2</text>
<text x="339.4" y="46.7">1</text>
<text x="208.8" y="188.5">SDDA</text>
<text x="208.8" y="191">SCLA</text>
<text x="222.2" y="188.5">SDAB</text>
<text x="222.2" y="191">SCLB</text>
<text x="208.8" y="196.1">EN</text>
<text x="208.8" y="198.6">VCCA</text>
<text x="222.2" y="198.6">VCCB</text>
<text x="292.1" y="221.5">A2</text>
<text x="292.1" y="218.9">A1</text>
<text x="292.1" y="216.4">A0</text>
<text x="292.1" y="226.6">SCL</text>
<text x="301.9" y="226.6">SDA</text>
<text x="292.1" y="230.4">VCC</text>
<text x="301.8" y="230.4">VSS</text>
<text x="372.4" y="262.6">Module:</text>
<text x="387.9" y="262.6">Project:</text>
</g>
<g font-size="2">
<text x="63.5" y="46.2">D+</text>
<text x="70.5" y="46.2">T_CRIT_A*</text>
<text x="152.4" y="46.2">D+</text>
<text x="159.4" y="46.2">T_CRIT_A*</text>
<text x="246.4" y="43.7">D+</text>
<text x="246.4" y="46.2">D-</text>
<text x="253.3" y="43.7">T_CRIT_A*</text>
<text x="63.5" y="53.8">ADD[1]</text>
<text x="63.5" y="48.8">D-</text>
<text x="77.3" y="53.8">INT*</text>
<text x="152.4" y="53.8">ADD[1]</text>
<text x="152.4" y="48.8">D-</text>
<text x="166.2" y="53.8">INT*</text>
<text x="246.4" y="53.8">ADD[0]</text>
<text x="246.4" y="51.3">ADD[1]</text>
<text x="260.2" y="51.3">INT*</text>
<text x="63.5" y="56.4">ADD[0]</text>
<text x="77.3" y="58.9">SMBD</text>
<text x="152.4" y="56.4">ADD[0]</text>
<text x="166.2" y="58.9">SMBD</text>
<text x="257.5" y="58.9">SMBCLK</text>
<text x="260.2" y="56.4">SMBD</text>
<text x="65.5" y="64.8">GND</text>
<text x="74.6" y="61.5">SMBCLK</text>
<text x="77" y="64.8">VCC</text>
<text x="154.4" y="64.8">GND</text>
<text x="163.5" y="61.5">SMBCLK</text>
<text x="165.9" y="64.8">VCC</text>
<text x="248.4" y="62.2">GND</text>
<text x="259.8" y="62.2">VCC</text>
<text x="185.4" y="105.7">3</text>
<text x="185.4" y="103.1">1</text>
<text x="190.5" y="103.1">2</text>
<text x="190.5" y="105.7">4</text>
<text x="185.4" y="113.3">9</text>
<text x="185.4" y="110.7">7</text>
<text x="185.4" y="108.2">5</text>
<text x="189.2" y="113.3">10</text>
<text x="190.5" y="110.7">8</text>
<text x="190.5" y="108.2">6</text>
<text x="185.4" y="118.4">13</text>
<text x="185.4" y="115.8">11</text>
<text x="189.2" y="115.8">12</text>
<text x="189.2" y="118.4">14</text>
<text x="185.4" y="126">19</text>
<text x="185.4" y="123.4">17</text>
<text x="185.4" y="120.9">15</text>
<text x="189.2" y="123.4">18</text>
<text x="189.2" y="126">20</text>
<text x="189.2" y="120.9">16</text>
<text x="185.4" y="131.1">23</text>
<text x="185.4" y="128.5">21</text>
<text x="189.2" y="131.1">24</text>
<text x="189.2" y="128.5">22</text>
<text x="185.4" y="136.1">27</text>
<text x="185.4" y="133.6">25</text>
<text x="189.2" y="136.1">28</text>
<text x="189.2" y="133.6">26</text>
<text x="185.4" y="138.7">29</text>
<text x="185.4" y="141.2">31</text>
<text x="185.4" y="143.8">33</text>
<text x="189.2" y="141.2">32</text>
<text x="189.2" y="143.8">34</text>
<text x="189.2" y="138.7">30</text>
<text x="185.4" y="148.8">37</text>
<text x="185.4" y="146.3">35</text>
<text x="189.2" y="148.8">38</text>
<text x="189.2" y="146.3">36</text>
<text x="185.4" y="151.4">39</text>
<text x="189.2" y="151.4">40</text>
</g>
</svg>
